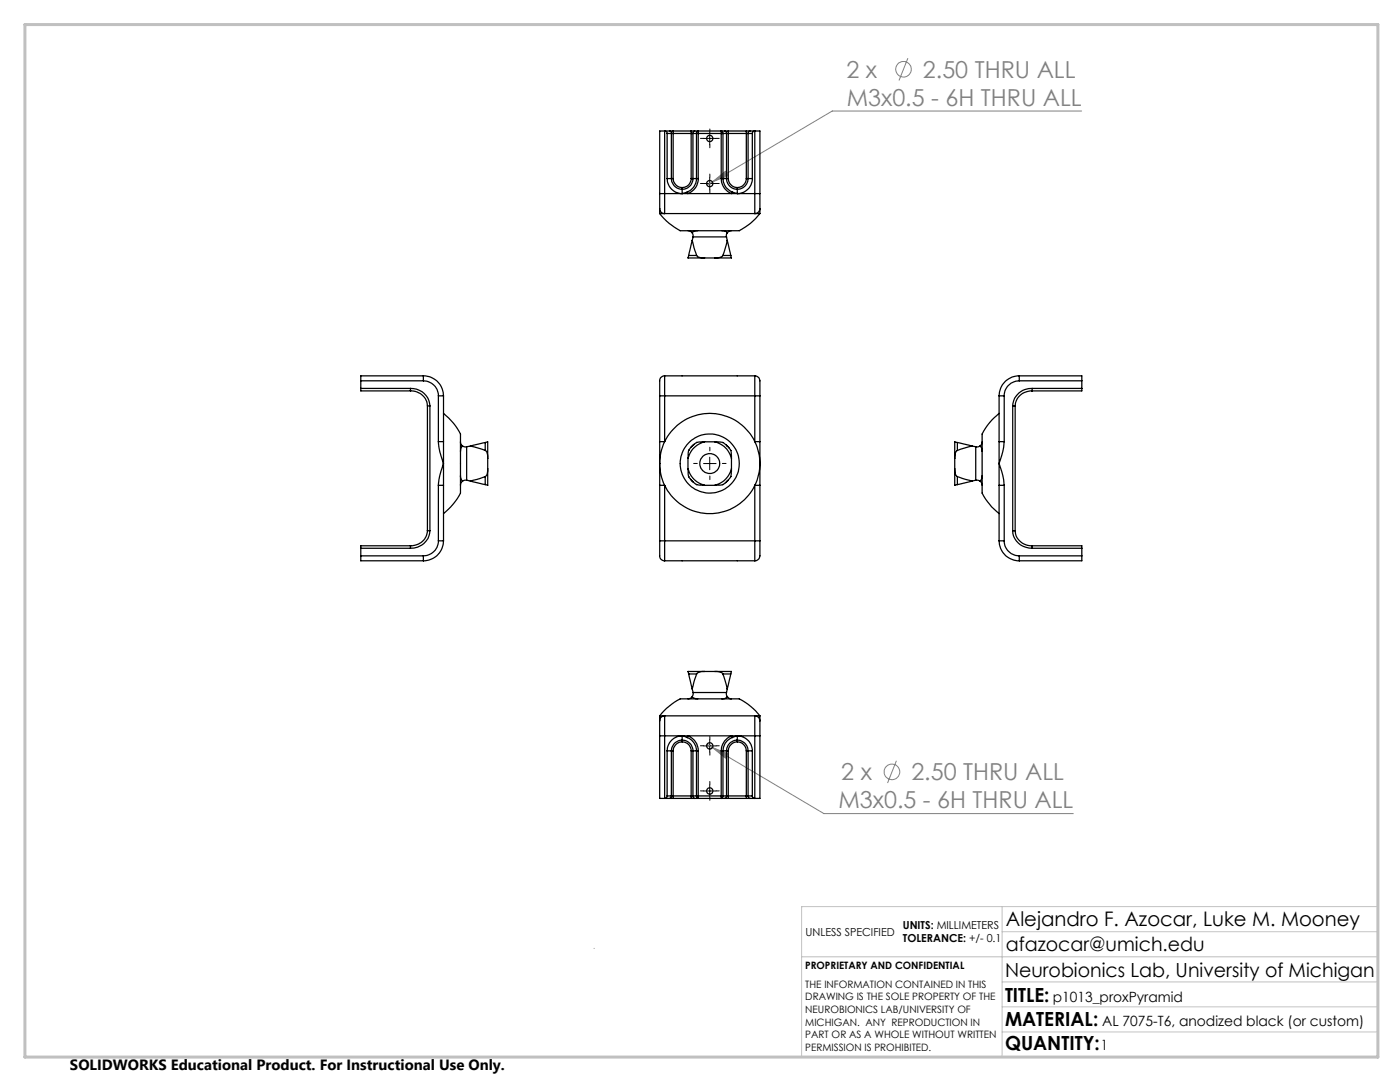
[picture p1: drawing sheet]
<svg xmlns="http://www.w3.org/2000/svg" width="279mm" height="216mm" viewBox="0 0 279 216" stroke-linecap="round" stroke-linejoin="round" font-family="sans-serif">
<g fill="none" stroke="#808080" stroke-width=".2">
<path d="M181.2 11.6l-1.8 4.5M142.2 36.3l2.6-2.1 .5 .9zM142.2 36.3l-1.1 .6M215.9 22.2h-49.8l-23.9 14.1M141.1 148.5l1.1 .7M142.2 149.2l3.1 1.2-.5 .9zM142.2 149.2l22.2 13.1h49.8M178.9 151.8l-1.8 4.4"/>
<circle cx="180.3" cy="13.8" r="1.55"/>
<circle cx="178" cy="154" r="1.55"/>
</g>
<g fill="none" stroke="#000" stroke-width=".2" stroke-dasharray="15.2 1.3 1.3 1.3">
<path d="M140.4 27.6h-.6M140.4 36.6h-.6M141.7 26.4v-.7M141.7 28.9v.6M141.7 35.4v-.7M141.7 37.9v.6M142.9 27.6h.6M142.9 36.6h.6M139.2 92.5h-.8M141.7 90v-.8M141.7 95v.7M144.2 92.5h.7"/>
<path d="M140.4 157.8h-.6M140.4 148.8h-.6M141.7 156.6v-.7M141.7 159.1v.6M141.7 147.6v-.7M141.7 150.1v.6M142.9 157.8h.6M142.9 148.8h.6"/>
</g>
<path d="M140.4 27.6h2.5M140.4 36.6h2.5M141.6 26.4v2.5M141.6 35.4v2.5M140.4 92.5h2.5M141.6 91.2v2.5M140.4 157.8h2.5M140.4 148.8h2.5M141.6 147.6v2.5M141.6 156.6v2.5" fill="none" stroke="#000" stroke-width=".2"/>
<path d="M118.6 189.2v.1M160 190.9h115M200 185.9h75M200 180.9v30M200 195.9h75M275 180.9h-115v30M200 205.9h75M200 200.9h75" fill="none" stroke="#c0c0c0" stroke-width=".2"/>
<path d="M5 4.9h270v206h-270z" fill="none" stroke="#c0c0c0" stroke-width=".6"/>
<path d="M142.2 36.3l3.1-1.2-.5-.9zM142.2 149.2l2.6 2.1 .5-.9z" fill="#808080"/>
<g fill="none" stroke="#000" stroke-width=".25">
<path d="M131.7 38.6h.9M131.7 38.6v3M132.6 26.1l.3 .1 .2 .4M132.6 26.1h-.9v12.5M132.6 38.6v4M132.6 26.1v12.5M132.6 38.6h18M132.6 26.1h1M133.1 35.6a3 3 0 0 0 3 3M133.1 26.6v9M133.1 35.6h.9M133.1 26.6h.9"/>
<path d="M133.6 26.1l.3 .3 .1 .2M133.6 26.1h.7M134 35.6a2.17 2.17 0 0 0 2.1 2.2M134 26.6h.3M134 35.6h.3M134 26.6v9M134.3 26.1v.5M134.3 35.6a1.86 1.86 0 0 0 1.8 1.8M134.3 26.6h3.6M134.3 26.1h3.6M134.3 26.6v9M136.1 37.4v.4"/>
<path d="M136.1 37.8v.8M137.2 38.3l-1.1 .3M137.9 35.6h.4M137.9 26.6h.4M137.9 26.1v.5M137.9 26.1h.7M137.9 35.6a1.79 1.79 0 0 1-1.8 1.8M137.9 26.6v9M138.3 35.6a2.17 2.17 0 0 1-2.2 2.2M138.3 35.6h.7M138.3 26.6h.7M138.3 26.6v9"/>
<path d="M138.6 26.1l-.2 .2-.1 .3M138.6 26.1h6M139 35.6a2.93 2.93 0 0 1-1.8 2.7M139 26.6l.3-.5v.5M139 26.6h.3M139 35.6h.3M139 26.6v9M139.3 35.6a3.1 3.1 0 0 1-2 3l-.1-.3M139.3 26.6h4.6M139.3 26.6v9M143.9 35.6a3.2 3.2 0 0 0 2.1 3l.1-.3M143.9 26.6v-.5l.2 .1 .2 .4"/>
<path d="M143.9 26.6h.4M143.9 35.6h.4M143.9 26.6v9M144.3 35.6a2.93 2.93 0 0 0 1.8 2.7M144.3 35.6h.7M144.3 26.6h.7M144.3 26.6v9M144.6 26.1l.4 .3v.2M144.6 26.1h.7M145 35.6a2.17 2.17 0 0 0 2.1 2.2M145 26.6h.3M145 35.6h.3"/>
<path d="M145 26.6v9M145.3 26.1v.5M145.3 35.6a1.86 1.86 0 0 0 1.8 1.8M145.3 26.6h3.6M145.3 26.1h3.6M145.3 26.6v9M146.1 38.3l1 .3M147.1 37.4v.4M147.1 37.8v.8M148.9 26.6h.4M148.9 26.1v.5M148.9 26.1h.7"/>
<path d="M148.9 35.6h.4M148.9 35.6a1.86 1.86 0 0 1-1.8 1.8M148.9 26.6v9M149.3 35.6a2.17 2.17 0 0 1-2.2 2.2M149.3 35.6h.8M149.3 26.6h.8M149.3 26.6v9M149.6 26.1l-.2 .1-.1 .4M149.6 26.1h1M150.1 35.6a3 3 0 0 1-3 3M150.1 26.6v9M150.6 26.1l-.3 .2-.2 .3"/>
<path d="M150.6 38.6h1.1M150.6 26.1h1.1v12.5M150.6 38.6v4M150.6 26.1v12.5M151.7 38.6v3M131.7 42.6a11.8 11.8 0 0 0 4.2 3.4h11.5a10.8 10.8 0 0 0 4.3-3.4M131.7 41.6a.96 .96 0 0 0 .9 1M131.7 42.6h.9M131.7 41.6v1M132.6 42.6h18M137.3 46h.2l.6 .5M137.4 51l-.1 .5h3.3"/>
<path d="M137.4 51h1.6M138.1 48l.9 3M138.1 46.5l.2 .8M138.1 48l-.7 3M138.3 47.3l-.2 .7M138.3 47.3h6.7M139 51l.7 .4 .9 .1M139.2 46l-.5 .1-.6 .4M140.6 51.5h2.1M144 46l.8 .1 .3 .4M144.3 51l-.6 .4-1 .1M144.3 51h1.5"/>
<path d="M145 47.3l.1 .7M145.1 48l-.8 3M145.1 46.5l-.1 .8M145.1 48l.7 3M145.8 51l.2 .5h-3.3M146 46l-.5 .1-.4 .4M150.6 42.6h1.1M151.7 41.6a1.02 1.02 0 0 1-1.1 1M151.7 41.6v1M72 77.5v.5h10M72 77.5h9.9M72 76v1.5"/>
<path d="M72 76h12.5M81.9 77.5v.5a3.6 3.6 0 0 1 3.1 1.8l.3 1.2M81.9 77.5a3.7 3.7 0 0 1 3.9 3.5M84.5 76a3 3 0 0 1 3 3M84.5 75h-12.5v1M84.5 75v1M84.5 75a4 4 0 0 1 4 4M87.5 79h1M87.5 79v9.1M88.5 79v9.1M131.7 79h.9M131.7 79v9.1"/>
<path d="M132.6 75a1.25 1.25 0 0 0-.9 1.7v2.3M132.6 75v4M132.6 79v9.1M132.6 79h18M132.6 75h18M150.6 79h1.1M150.6 75v4M150.6 75a1.42 1.42 0 0 1 1.1 1.9v2.1M150.6 79v9.1M151.7 79v9.1M199.4 79h1M199.4 79v9.1"/>
<path d="M200.4 79v9.1M203.4 76a3 3 0 0 0-3 3M203.4 75v1M203.4 75h12.5v1M203.4 75a4 4 0 0 0-4 4M203.4 76h12.5M206 77.5v.5a3.2 3.2 0 0 0-3.4 3M206 77.5a3.7 3.7 0 0 0-3.9 3.5M206 77.5h9.9M215.9 77.5v.5h-10M215.9 76v1.5M85.3 81v24.9h.5"/>
<path d="M85.3 81h.5M85.8 81v24.9M87.5 88.1l.3 2 .7 2.4M87.5 88.1h1M87.5 96.8h1M87.5 96.8v11.1M88.5 82.5a10.3 10.3 0 0 1 3.4 4.3v11.3a9.2 9.2 0 0 1-3.4 4.4M88.5 92.5l-.7 2.4-.3 1.9M88.5 88.1v4.4M88.5 92.5v4.3M88.5 96.8v11.1M91.9 94.9l.1 .7 .3 .4"/>
<path d="M91.9 88.2v.3l.4 .5M92.3 89l-.3 .5-.1 .6M92.3 89l.8 .1M92.3 96l-.3 .3-.1 .5M93.1 95.8l-.8 .2M93.1 89.1v6.7M93.1 95.8l.8 .2M93.9 89l2.9 .9M93.9 96l2.9 .7M93.9 89l-.8 .1M96.8 95.1l-2.9 .9M96.8 89.9l.4 .3 .1 1.3"/>
<path d="M96.8 88.3l.5-.1v3.3M96.8 88.3v1.6M96.8 95.1v1.6M96.8 88.3l-2.9 .7M97.3 93.5l-.1 1.1-.4 .5M97.3 93.5v3.3l-.5-.1M97.3 91.5v2M131.7 92.5a9.9 9.9 0 0 0 .9 4.3M131.7 88.1h.9M131.7 88.1v4.4M131.7 96.8h.9M131.7 92.5v4.3"/>
<path d="M131.7 96.8v11.1M132.6 96.8a10 10 0 0 0 9 5.7 10 10 0 0 0 9-5.7M132.6 88.1a9.9 9.9 0 0 0-.9 4.4M132.6 88.1a10 10 0 0 1 9-5.6 10 10 0 0 1 9 5.6M132.6 96.8v11.1M137.3 93.5a4.6 4.6 0 0 0 3.3 3.3M137.3 93.5l.1 1.6M137.3 91.5v2M137.4 89.9l-.1 1.6M137.4 95.1l.7 .9 .9 .7M137.4 95.1h.1M137.5 89.8l-.1 .1"/>
<path d="M137.8 95.6l.6 .6M138.5 88.7l-.6 .5M139 96.7h.1M139 88.3l-1.1 .9-.5 .7M139 96.7l1.6 .1M139 88.3h.1M140.6 88.2a4.6 4.6 0 0 0-3.3 3.3M140.6 88.2l-1.6 .1M140.6 96.8h2.1M140.6 88.2h2.1M142.7 88.2a4.6 4.6 0 0 1 3.3 3.3M142.7 88.2l1.6 .1"/>
<path d="M144.3 96.7l-1.6 .1M144.3 88.3l.4 .3a2.63 2.63 0 0 1 1.3 2.9M144.3 88.3h.1M144.3 96.7h.1M144.9 88.8l.6 .6M145.3 95.8l-.5 .5M145.8 89.9h.1M145.9 95.1h-.1M146 93.5a4.6 4.6 0 0 1-3.3 3.3M146 93.5a2.91 2.91 0 0 1-1.7 3.2M146 91.5v2M150.6 88.1a10.7 10.7 0 0 1 1.1 4.4"/>
<path d="M150.6 88.1h1.1M150.6 96.8h1.1M150.6 96.8v11.1M151.7 92.5a10.7 10.7 0 0 1-1.1 4.3M151.7 88.1v4.4M151.7 92.5v4.3M151.7 96.8v11.1M190.5 93.5l.1 1 .5 .6M190.5 93.5v3.3l.6-.1M190.5 91.5v2M191.1 95.1l2.9 .9M191.1 89.9l-.4 .4-.2 1.2"/>
<path d="M191.1 95.1v1.6M191.1 88.3l-.6-.1v3.3M191.1 88.3v1.6M191.1 88.3l2.9 .7M194 89l-2.9 .9M194 96l-2.9 .7M194 89l.7 .1M194.7 95.8l.9 .2M194.7 89.1v6.7M194.7 95.8l-.7 .2M195.6 89l-.9 .1M195.6 89l.3 .4 .1 .7"/>
<path d="M195.6 96l.3 .4 .1 .4M196 94.9l-.1 .6-.3 .5M196 88.2l-.1 .5-.3 .3M199.4 82.5a10.5 10.5 0 0 0-3.4 4.3v11.4a9.7 9.7 0 0 0 3.4 4.3M199.4 92.5l.7 2.4 .3 1.9M199.4 88.1h1M199.4 88.1v4.4M199.4 96.8h1M199.4 92.5v4.3M199.4 96.8v11.1M200.4 88.1l-.3 2-.7 2.4M200.4 96.8v11.1"/>
<path d="M202.1 81h.5M202.1 81v24.9M202.6 81v24.9M72 110.9v1h12.5M72 109.4h9.9M72 109.4v1.5M72 110.9h12.5M82 108.9h-10v.5M84.5 110.9v1M85.3 105.9a3.1 3.1 0 0 1-3.4 3v.5M85.8 105.9a3.7 3.7 0 0 1-3.9 3.5M87.5 107.9a3 3 0 0 1-3 3"/>
<path d="M87.5 107.9h1M88.5 107.9a4 4 0 0 1-4 4M131.7 107.9v2.8a1 1 0 0 0 .9 1.2M131.7 107.9h.9M132.6 107.9v4M132.6 107.9h18M132.6 111.9h18M150.6 107.9v4M150.6 107.9h1.1M151.7 107.9v.7a5.1 5.1 0 0 1-.4 3l-.7 .3M199.4 107.9a4 4 0 0 0 4 4M199.4 107.9h1"/>
<path d="M200.4 107.9a3 3 0 0 0 3 3M202.1 105.9a3.7 3.7 0 0 0 3.9 3.5M202.1 105.9h.5M202.6 105.9a3.2 3.2 0 0 0 3.4 3h9.9v.5M203.4 110.9v1M203.4 110.9h12.5M206 108.9v.5M206 109.4h9.9M215.9 110.9v1h-12.5M215.9 109.4v1.5M137.4 134.5h1.6M137.4 134.5l.7 3"/>
<path d="M138.1 139l.4 .3 .7 .2M138.1 139l-.3 .3-.5 .2M138.1 137.5l.2 .7M138.3 138.2l-.2 .8M138.3 138.2h6.7M139 134.5l-.9 3M140.6 134l-1 .1-.6 .4M140.6 134h-3.3l.1 .5M140.6 134h2.1M142.7 134l.9 .1 .7 .4M142.7 134h3.3l-.2 .5M144.3 134.5l.8 3"/>
<path d="M144.3 134.5h1.5M145 138.2l.1 .8M145.1 139l-.5 .4-.6 .1M145.1 139l.5 .4 .4 .1M145.1 137.5l-.1 .7M145.8 134.5l-.7 3M131.7 142.8a11.1 11.1 0 0 1 4.2-3.3h11.5a10 10 0 0 1 4.3 3.3M131.7 146.8v12.5h.9M131.7 146.8h.9M131.7 143.8v3M131.7 142.8h.9M131.7 142.8v1"/>
<path d="M132.6 142.8v4M132.6 142.8a.96 .96 0 0 0-.9 1M132.6 146.8v12.5M132.6 146.8h18M132.6 142.8h18M132.6 159.3h1M133.1 158.8l-.1 .4-.4 .1M133.1 149.8v9M133.1 149.8h.9M133.1 158.8h.9M133.6 159.3h.7M134 158.8l-.1 .3-.3 .2"/>
<path d="M134 158.8h.3M134 149.8h.3M134 149.8v9M134.3 158.8v.5M134.3 149.8v9M134.3 158.8h3.6M134.3 159.3h3.6M136.1 146.8a3 3 0 0 0-3 3M136.1 146.8l1.1 .4M136.1 147.7a2.17 2.17 0 0 1 2.2 2.1M136.1 147.7a2.17 2.17 0 0 0-2.1 2.1M136.1 148a1.8 1.8 0 0 1 1.8 1.8"/>
<path d="M136.1 147.7v.3M136.1 148a1.86 1.86 0 0 0-1.8 1.8M136.1 146.8v.9M137.2 147.2a2.86 2.86 0 0 1 1.8 2.6M137.2 147.2l.1-.4a3.2 3.2 0 0 1 2 3M137.9 158.8v.5M137.9 158.8h.4M137.9 159.3h.7M137.9 149.8h.4M137.9 149.8v9M138.3 158.8l.1 .4 .2 .1M138.3 149.8v9"/>
<path d="M138.3 149.8h.7M138.3 158.8h.7M138.6 159.3h6M139 158.8l.3 .5v-.5M139 158.8h.3M139 149.8h.3M139 149.8v9M139.3 149.8v9M139.3 158.8h4.6M143.9 158.8v.5l.2-.1 .2-.4M143.9 158.8h.4M143.9 149.8h.4"/>
<path d="M143.9 149.8v9M144.3 149.8v9M144.3 149.8h.7M144.3 158.8h.7M144.6 159.3h.7M145 158.8v.3l-.4 .2M145 158.8h.3M145 149.8h.3M145 149.8v9M145.3 158.8v.5M145.3 149.8v9M145.3 158.8h3.6"/>
<path d="M145.3 159.3h3.6M146.1 147.2a2.86 2.86 0 0 0-1.8 2.6M146.1 147.2l-.1-.4a3.2 3.2 0 0 0-2.1 3M147.1 146.8a3 3 0 0 1 3 3M147.1 146.8l-1 .4M147.1 147.7a2.17 2.17 0 0 0-2.1 2.1M147.1 147.7a2.17 2.17 0 0 1 2.2 2.1M147.1 148a1.86 1.86 0 0 0-1.8 1.8M147.1 147.7v.3M147.1 148a1.86 1.86 0 0 1 1.8 1.8M147.1 146.8v.9M148.9 158.8v.5"/>
<path d="M148.9 158.8h.4M148.9 159.3h.7M148.9 149.8h.4M148.9 149.8v9M149.3 158.8l.1 .4 .2 .1M149.3 149.8v9M149.3 149.8h.8M149.3 158.8h.8M149.6 159.3h1M150.1 158.8l.2 .4 .3 .1M150.1 149.8v9M150.6 146.8h1.1"/>
<path d="M150.6 142.8v4M150.6 142.8a1.02 1.02 0 0 1 1.1 1M150.6 142.8h1.1M150.6 146.8v12.5M151.7 146.8v12.5h-1.1M151.7 143.8v3M151.7 142.8v1"/>
<circle cx="141.7" cy="36.6" r=".62"/>
<circle cx="141.7" cy="27.6" r=".62"/>
<circle cx="141.6" cy="92.5" r="1.99"/>
<circle cx="141.6" cy="92.5" r="5.9"/>
<circle cx="141.7" cy="148.8" r=".63"/>
<circle cx="141.7" cy="157.8" r=".63"/>
</g>
<g font-size="4.7" fill="#808080">
<text x="168.9" y="15.5">2 x</text>
<text x="184.2" y="15.5">2.50 THRU ALL</text>
<text x="169" y="21.1">M3x0.5 - 6H THRU ALL</text>
<text x="167.9" y="155.7">2 x</text>
<text x="181.9" y="155.7">2.50 THRU ALL</text>
<text x="167.3" y="161.3">M3x0.5 - 6H THRU ALL</text>
</g>
<text font-size="4" x="200.7" y="184.9">Alejandro F. Azocar, Luke M. Mooney</text>
<g font-size="3.9">
<text x="200.7" y="189.8">afazocar@umich.edu</text>
<text x="200.6" y="194.9">Neurobionics Lab, University of Michigan</text>
<text x="200.6" y="199.8">TITLE:</text>
<text x="200.6" y="209.5">QUANTITY:</text>
<text x="200.6" y="204.6">MATERIAL:</text>
</g>
<text font-size="3" x="14" y="213.5">SOLIDWORKS Educational Product. For Instructional Use Only.</text>
<g font-size="2.8">
<text x="210.1" y="199.8">p1013_proxPyramid</text>
<text x="219.7" y="209.5">1</text>
<text x="220" y="204.6">AL 7075-T6, anodized black (or custom)</text>
</g>
<g font-size="2.2">
<text x="180.2" y="185.3">UNITS: MILLIMETERS</text>
<text x="160.8" y="186.8">UNLESS SPECIFIED</text>
<text x="180.2" y="188">TOLERANCE: +/- 0.1</text>
</g>
<g font-size="2">
<text x="160.7" y="193.4">PROPRIETARY AND CONFIDENTIAL</text>
<text x="160.7" y="197.1">THE INFORMATION CONTAINED IN THIS</text>
<text x="160.7" y="199.6">DRAWING IS THE SOLE PROPERTY OF THE</text>
<text x="160.7" y="202.1">NEUROBIONICS LAB/UNIVERSITY OF</text>
<text x="160.7" y="204.6">MICHIGAN. ANY REPRODUCTION IN</text>
<text x="160.7" y="207.2">PART OR AS A WHOLE WITHOUT WRITTEN</text>
<text x="160.7" y="209.7">PERMISSION IS PROHIBITED.</text>
</g>
</svg>
